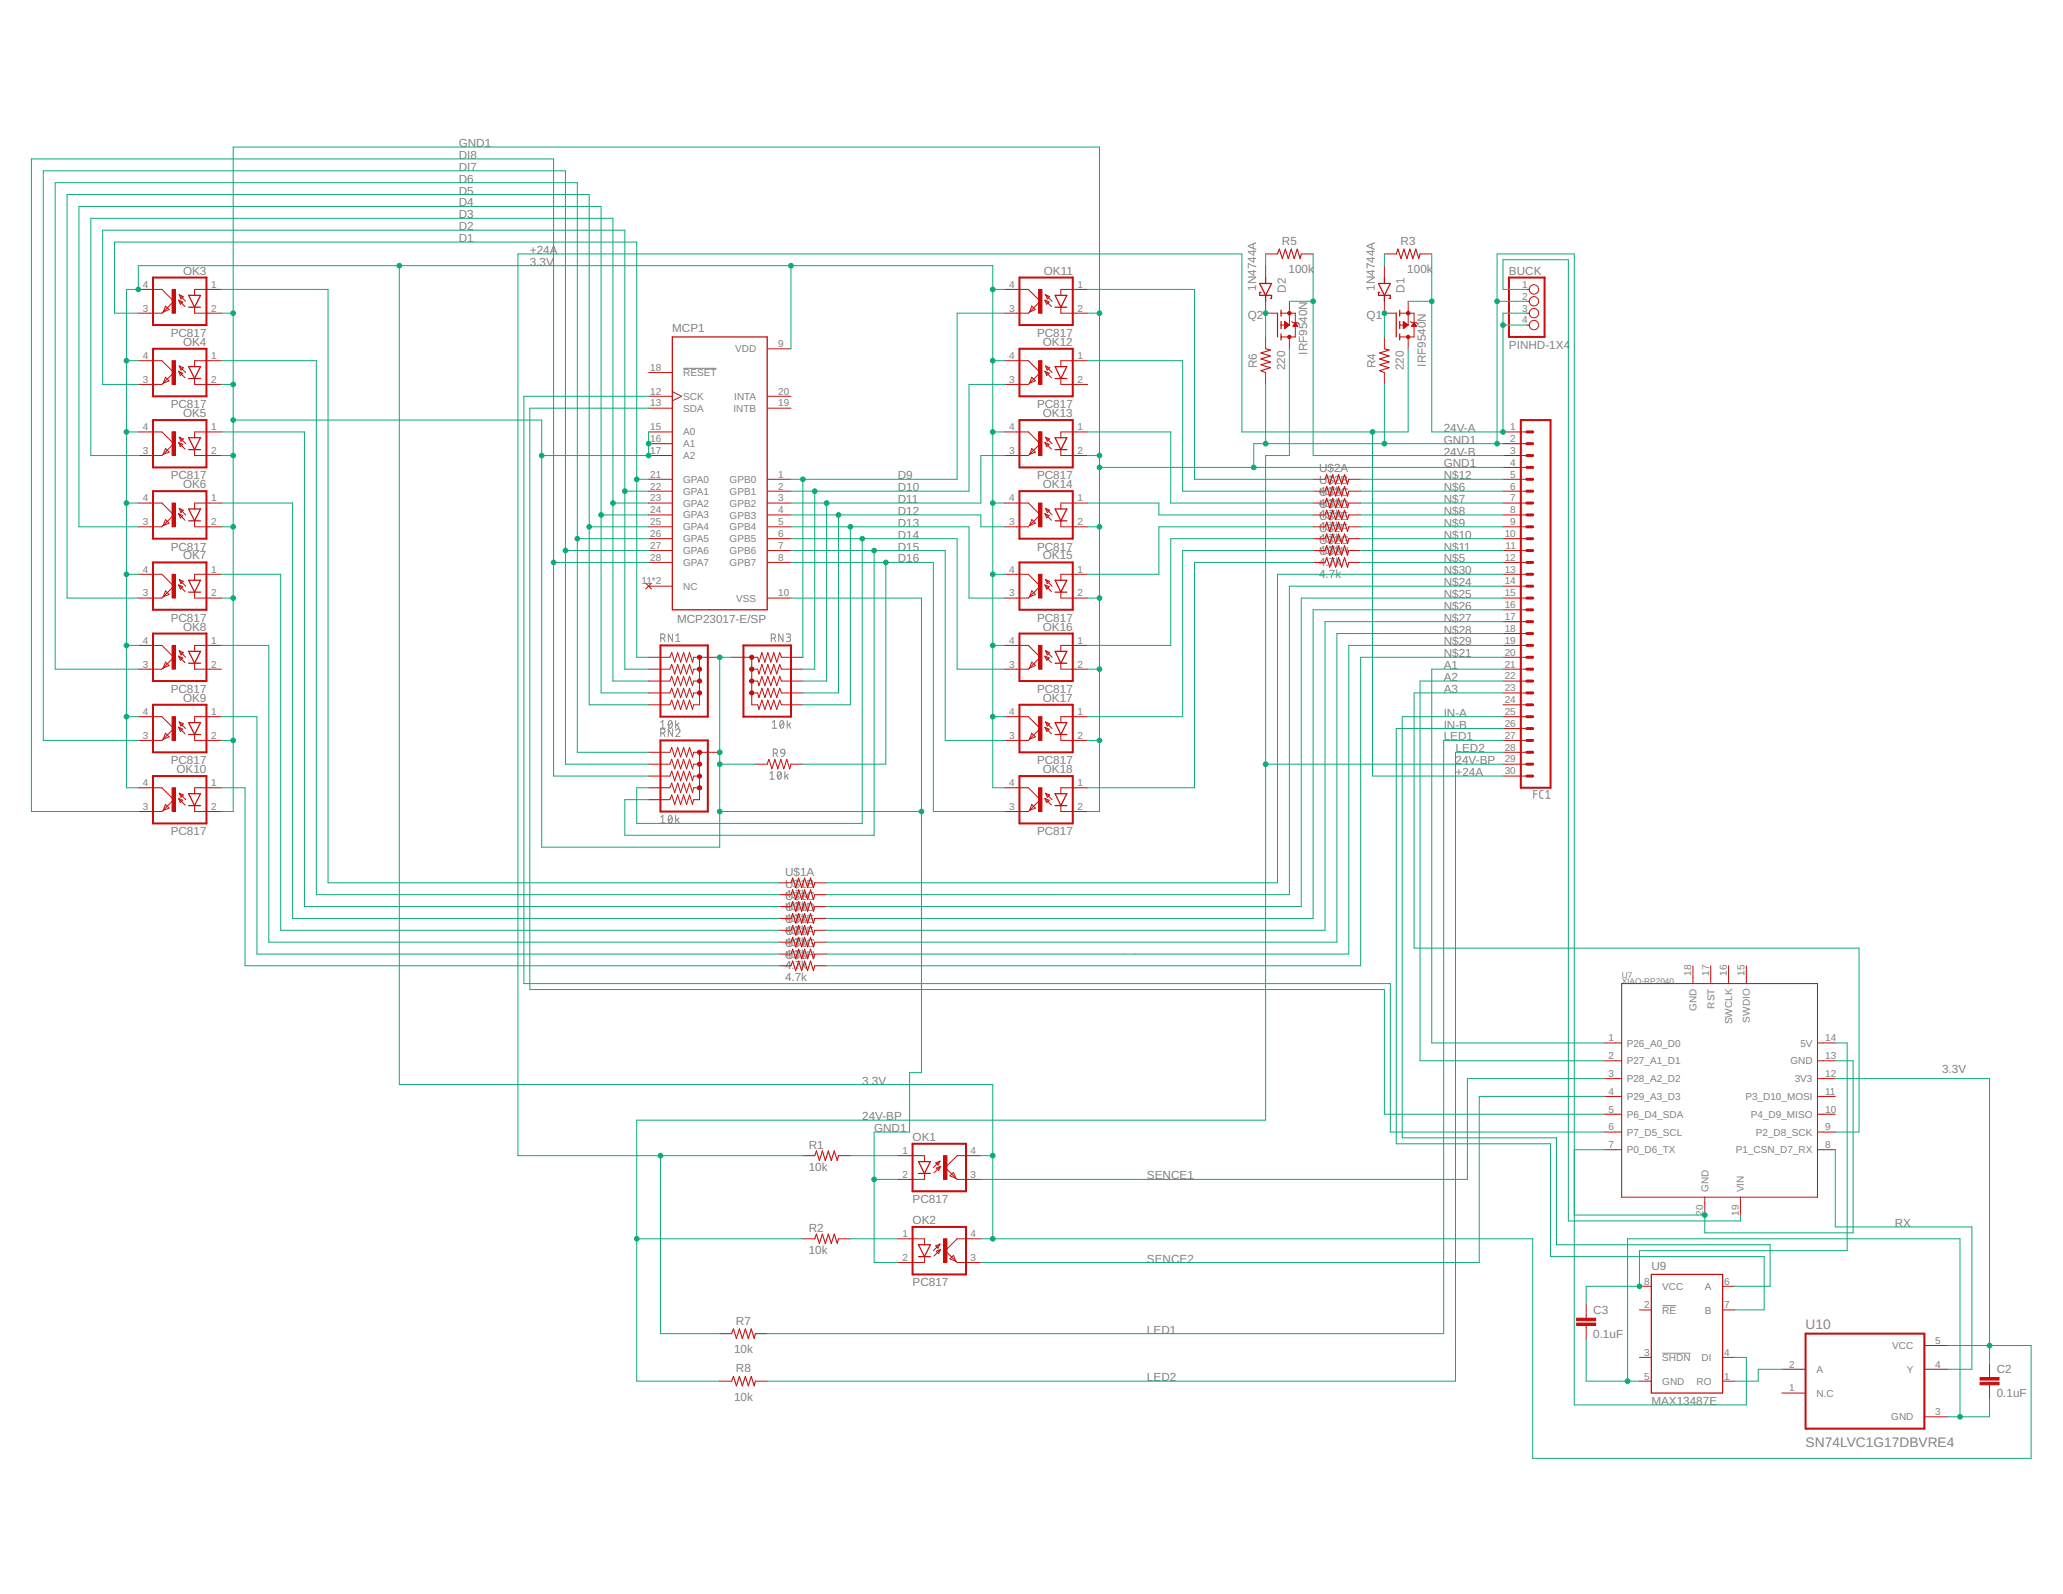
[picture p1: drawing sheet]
<svg xmlns="http://www.w3.org/2000/svg" width="279mm" height="216mm" viewBox="0 0 279 216" stroke-linecap="round" stroke-linejoin="round" font-family="sans-serif">
<g fill="none" stroke="#808080" stroke-width=".14">
<path d="M92.5 49.9h4.5M89.5 86.4h.3a.29 .29 0 0 0 .3-.2 .29 .29 0 0 0-.3-.3h-.3v1M89.5 99.3h.3a.29 .29 0 0 0 .3-.3 .29 .29 0 0 0-.3-.3h-.3v1.1M89.5 97.8l.3-.2v1M89.5 98.6h.6M89.8 86.4l.3 .5M89.8 99.3l.3 .5M90.6 97.7l.2-.1a.6 .6 0 0 1 0 1 .68 .68 0 0 1-.2-.9zM91 97.8l-.5 .6M91.1 85.9v1l-.6-1v1M91.1 98.7v1.1l-.6-1.1v1.1M91.5 97.6v1"/>
<path d="M91.5 99a.28 .28 0 0 1 .4-.3 .28 .28 0 0 1 .1 .5l-.5 .6h.6M91.5 86.1l.3-.2v1M91.5 86.9h.6M91.7 98.1l.3 .5M92 97.9l-.5 .4M104.5 86.4h.3a.29 .29 0 0 0 .2-.2 .29 .29 0 0 0-.2-.3h-.3v1M104.6 98.6h.6M104.6 97.8l.3-.2v1M104.8 86.4l.2 .5M105.7 97.7l.2-.1a.6 .6 0 0 1 0 1 .68 .68 0 0 1-.2-.9zM106 85.9v1l-.5-1v1M106.1 97.8l-.5 .6"/>
<path d="M106.5 85.9h.3a.22 .22 0 0 1 .3 .1 .22 .22 0 0 1-.1 .3h-.4M106.6 97.6v1M106.8 86.3a.29 .29 0 0 1 .3 .3 .29 .29 0 0 1-.3 .3h-.3M106.8 98.1l.3 .5M107.1 97.9l-.5 .4M89.5 110.7l.3-.3v1.1M89.5 111.5h.6M90.6 110.5l.2-.1a.6 .6 0 0 1 0 1.1 .65 .65 0 0 1-.2-1zM91 110.7l-.5 .6M91.5 110.4v1.1M91.7 111l.3 .5M92 110.8l-.5 .3"/>
<path d="M104.3 104.7l.3-.2v1M104.3 105.5h.6M104.7 102h.5a.29 .29 0 0 0 .1-.3 .29 .29 0 0 0-.3-.2h-.3v1M105.1 102l.2 .5M105.4 104.6l.2-.1a.63 .63 0 0 1 0 1 .61 .61 0 0 1-.2-.9zM105.8 104.7l-.5 .6M105.8 101.5h.1a.27 .27 0 0 1 .4 .2v.3h-.5l-.1-.2zM106.3 102a.51 .51 0 0 1-.5 .5M106.3 104.5v1M106.5 105.1l.2 .4M106.7 104.9l-.4 .3M207.7 107.5h.5"/>
<path d="M208.2 107.1h-.5v1M209 107.1h-.3l-.2 .2 .1 .7 .4 .1M209.4 108.1h.6M209.4 107.3l.3-.2v1M225.1 176.8h1.9M225.1 183.3h3.9"/>
</g>
<g fill="none" stroke="#c90d0c" stroke-width=".17">
<path d="M170.6 38.4h1.6l-.8 1.6zM170.8 39.6h-.2v.4h1.6v.4h-.1M171.4 37.6v.8M186.7 38.4h1.6l-.8 1.6zM186.8 39.6h-.1v.4h1.6v.4h-.2M187.5 37.6v.8M25.5 40h1.7l-.8 1.6zM25.5 41.6h1.7M25.5 49.7h1.7l-.8 1.6zM25.5 51.3h1.7M25.5 59.3h1.7l-.8 1.6zM91.1 45.6h12.8v37h-12.8z"/>
<path d="M142.9 40h1.6l-.8 1.6zM142.9 41.6h1.6M142.9 51.3h1.6M142.9 49.7h1.6l-.8 1.6zM142.9 59.3h1.6l-.8 1.6zM171.4 40v.8M173 42.4v3.2M173.5 42v.8M173.5 43.5v1M173.5 45.2v.8M187.5 40v.8M189.1 42.4v3.2"/>
<path d="M189.6 42v.8M189.6 43.5v1M189.6 45.2v.8M25.5 60.9h1.7M25.5 68.9h1.7l-.8 1.6zM25.5 70.5h1.7M25.5 78.6h1.7l-.8 1.6zM142.9 60.9h1.6M142.9 70.5h1.6M142.9 68.9h1.6l-.8 1.6zM142.9 78.6h1.6l-.8 1.6zM25.5 80.2h1.7"/>
<path d="M25.5 88.2h1.7l-.8 1.6zM25.5 89.8h1.7M25.5 97.9h1.7l-.8 1.6zM25.5 99.5h1.7M142.9 80.2h1.6M142.9 89.8h1.6M142.9 88.2h1.6l-.8 1.6zM142.9 99.5h1.6M142.9 97.9h1.6l-.8 1.6zM25.5 107.5h1.7l-.8 1.6zM25.5 109.1h1.7M142.9 109.1h1.6"/>
<path d="M142.9 107.5h1.6l-.8 1.6zM124.4 157.3h1.6l-.8 1.6zM124.4 158.9h1.6M124.4 168.6h1.6l-.8 1.6zM124.4 170.2h1.6M223.6 172.6h9.7v16.1h-9.7z"/>
</g>
<g fill="none" stroke="#c90d0c" stroke-width=".14">
<path d="M18.7 39.2h3.2l1.6 1.6-1.4 1.5M24.3 39.9l.5 .3-.3 .3zM24.3 39.9l.8 .9M30 39.2h-3.6v.8M136.1 39.2h3.2l1.6 1.6-1.6 1.6h-3.2M141.6 39.9l.6 .3-.4 .3zM141.6 39.9l.9 .9M147.3 39.2h-3.6v.8M171.4 34.4h1.6M171.4 36v1.6M176.2 34.4h1.6M187.5 34.4h1.6"/>
<path d="M187.5 36v1.6M192.3 34.4h1.6M206.8 39.2h.3M18.7 58.5h3.2l1.6 1.6-1.4 1.5M18.7 48.9h3.2l1.6 1.6-1.6 1.6h-3.2M22.1 42.3l-.2 .1h-3.2M22.4 41.5l.5 .4-.8 .4zM22.4 51.1l.5 .5-.8 .3zM24.2 40.7l.9 .8M24.2 40.7l.5 .2-.3 .3zM24.2 50.3l.9 .9M24.2 50.3l.5 .2-.3 .4z"/>
<path d="M24.2 59.9l.9 .9M24.2 59.9l.5 .3-.3 .3zM24.3 49.6l.5 .2-.3 .3zM24.3 49.6l.8 .9M24.3 59.2l.5 .3-.3 .3zM24.3 59.2l.8 .9M26.4 41.6v.8h3.6M26.4 51.3v.8h3.6M30 58.5h-3.6v.8M30 48.9h-3.6v.8M87.8 53.7h3.3M87.8 55.3h3.3"/>
<path d="M87.8 58.5h3.3M87.8 50.5h3.3M91.1 53l1.2 .7-1.2 .6M103.9 47.2h3.2M103.9 53.7h3.2M103.9 55.3h3.2M136.1 58.5h3.2l1.6 1.6-1.6 1.6h-3.2M136.1 48.9h3.2l1.6 1.6-1.5 1.4M139.4 51.9l-.1 .2h-3.2M139.7 41.5l.5 .4-.8 .4zM139.7 51.1l.5 .5-.8 .3zM141.5 40.7l.9 .8"/>
<path d="M141.5 40.7l.6 .2-.3 .3zM141.5 50.3l.9 .9M141.5 50.3l.6 .2-.3 .4zM141.5 59.9l.9 .9M141.5 59.9l.6 .3-.3 .3zM141.6 49.6l.6 .2-.4 .3zM141.6 49.6l.9 .9M141.6 59.2l.6 .3-.4 .3zM141.6 59.2l.9 .9M143.7 41.6v.8h3.6M143.7 51.3v.8h3.6M147.3 58.5h-3.6v.8"/>
<path d="M147.3 48.9h-3.6v.8M171.4 40.8v1.6h1.6M171.4 45.6v1.6M171.4 50.5v1.6M173.5 44h1.1M173.5 42.4h1.9v3.2h-1.9M174 43.7h.2M174 44.2h.5M174 44.1h.5M174 44h.5M174 43.9h.5M174 43.8h.4"/>
<path d="M174 43.8h.3M174 44.5h.1M174 44.4h.1M174 44.3h.2M174 44.3h.3M174 44.2h.4M174 43.6h.1M174 43.5l.6 .5-.6 .5zM174.6 40.8v3.2M174.6 45.6v1.6M174.9 43.5l.2 .2h.6l.2 .2M175.1 44.2h.6"/>
<path d="M175.2 44.1h.5M175.2 44h.4M175.3 44h.3M175.3 43.9h.3M175.3 43.8h.2M175.4 43.8h.1M175.4 43.7l.3 .5h-.6zM187.5 40.8v1.6h1.6M187.5 45.6v1.6M187.5 50.5v1.6M189.6 44h1.1M189.6 42.4h1.9v3.2h-1.9"/>
<path d="M190.1 43.7h.2M190.1 44.2h.4M190.1 44.1h.5M190.1 44h.5M190.1 43.9h.4M190.1 43.8h.3M190.1 43.5l.6 .5-.6 .5zM190.1 44.5h.1M190.1 44.4h.1M190.1 44.3h.2M190.1 44.3h.3M190.1 44.2h.3"/>
<path d="M190.1 43.6h.1M190.7 40.8v3.2M190.7 45.6v1.6M191 43.5l.2 .2h.6l.2 .2M191.2 44.2h.6M191.2 44.1h.6M191.3 44h.4M191.4 43.9h.2M191.4 43.8h.2M191.5 43.8h.1M191.5 43.7l.3 .5h-.6zM203.6 58.5h3.2"/>
<path d="M206.8 44h.3M206.8 42.4h.3M206.8 40.8h.3M18.7 77.8h3.2l1.6 1.6-1.6 1.6h-3.2M18.7 68.1h3.2l1.6 1.6-1.6 1.7h-3.2M22.1 61.6l-.2 .1h-3.2M22.4 60.7l.5 .5-.8 .4zM22.4 70.4l.5 .5-.8 .3zM24.2 69.6l.9 .9M24.2 69.6l.5 .2-.3 .3zM24.2 79.2l.9 .9M24.2 79.2l.5 .3-.3 .3z"/>
<path d="M24.3 68.9l.5 .2-.3 .3zM24.3 68.9l.8 .8M24.3 78.5l.5 .2-.3 .4zM24.3 78.5l.8 .9M26.4 60.9v.8h3.6M26.4 70.5v.9h3.6M30 68.1h-3.6v.8M30 77.8h-3.6v.8M87.5 79l.7 .8M87.8 60.1h3.3M87.8 61.7h3.3M87.8 64.9h3.3"/>
<path d="M87.8 66.5h3.3M87.8 68.1h3.3M87.8 69.7h3.3M87.8 71.4h3.3M87.8 73h3.3M87.8 74.6h3.3M87.8 76.2h3.3M87.8 79.4h3.3M88.2 79l-.7 .8M103.9 64.9h3.2M103.9 66.5h3.2M103.9 68.1h3.2"/>
<path d="M103.9 69.7h3.2M103.9 71.4h3.2M103.9 73h3.2M103.9 74.6h3.2M103.9 76.2h3.2M136.1 68.1h3.2l1.6 1.6-1.5 1.5M136.1 77.8h3.2l1.6 1.6-1.5 1.4M139.4 71.2l-.1 .2h-3.2M139.7 60.7l.5 .5-.8 .4zM139.7 70.4l.5 .5-.8 .3zM141.5 69.6l.9 .9M141.5 69.6l.6 .2-.3 .3z"/>
<path d="M141.5 79.2l.9 .9M141.5 79.2l.6 .3-.3 .3zM141.6 68.9l.6 .2-.4 .3zM141.6 68.9l.9 .8M141.6 78.5l.6 .2-.4 .4zM141.6 78.5l.9 .9M143.7 60.9v.8h3.6M143.7 70.5v.9h3.6M147.3 68.1h-3.6v.8M147.3 77.8h-3.6v.8M177.8 64.9h1.7M177.8 66.5h1.7"/>
<path d="M177.8 68.1h1.7M177.8 69.7h1.7M177.8 71.4h1.7M177.8 73h1.7M177.8 74.6h1.7M177.8 76.2h1.7M182.7 64.9h1.6M182.7 66.5h1.6M182.7 68.1h1.6M182.7 69.7h1.6M182.7 71.4h1.6M182.7 73h1.6"/>
<path d="M182.7 74.6h1.6M182.7 76.2h1.6M203.6 60.1h3.2M203.6 61.7h3.2M203.6 64.9h3.2M203.6 66.5h3.2M203.6 68.1h3.2M203.6 69.7h3.2M203.6 71.4h3.2M203.6 73h3.2M203.6 74.6h3.2M203.6 76.2h3.2"/>
<path d="M203.6 79.4h3.2M203.6 63.3h3.2M203.6 77.8h3.2M18.7 87.4h3.2l1.6 1.6-1.4 1.5M18.7 97.1h3.2l1.6 1.6-1.6 1.6h-3.2M22.1 90.5l-.2 .1h-3.2M22.4 80l.5 .5-.8 .3zM22.4 89.7l.5 .4-.8 .4zM22.4 99.3l.5 .5-.8 .3zM24.2 88.9l.9 .8M24.2 88.9l.5 .2-.3 .3zM24.2 98.5l.9 .9"/>
<path d="M24.2 98.5l.5 .3-.3 .3zM24.3 88.1l.5 .3-.3 .3zM24.3 88.1l.8 .9M24.3 97.8l.5 .2-.3 .4zM24.3 97.8l.8 .9M26.4 80.2v.8h3.6M26.4 89.8v.8h3.6M26.4 99.5v.8h3.6M30 87.4h-3.6v.8M30 97.1h-3.6v.8M87.8 89h2.9l.3-.6 .4 1.3 .4-1.3 .4 1.3 .4-1.3 .4 1.3 .4-1.3 .4 1.3 .1-.7h3.6M87.8 90.6h2.9l.3-.6 .4 1.3 .4-1.3 .4 1.3 .4-1.3 .4 1.3 .4-1.3 .4 1.3 .1-.7h.8"/>
<path d="M87.8 92.2h2.9l.3-.6 .4 1.3 .4-1.3 .4 1.3 .4-1.3 .4 1.3 .4-1.3 .4 1.3 .1-.7h.8M87.8 93.9h2.9l.3-.7 .4 1.3 .4-1.3 .4 1.3 .4-1.3 .4 1.3 .4-1.3 .4 1.3 .1-.6h.8M94.7 89v6.5h-.8l-.1 .6-.4-1.3-.4 1.3-.4-1.3-.4 1.3-.4-1.3-.4 1.3-.4-1.3-.3 .7h-2.9M99.1 89h3.5l.2 .7 .4-1.3 .4 1.3 .4-1.3 .4 1.3 .4-1.3 .4 1.3 .4-1.3 .2 .6h2.9M101.8 90.6h.8l.2 .7 .4-1.3 .4 1.3 .4-1.3 .4 1.3 .4-1.3 .4 1.3 .4-1.3 .2 .6h2.9M101.8 92.2h.8l.2 .7 .4-1.3 .4 1.3 .4-1.3 .4 1.3 .4-1.3 .4 1.3 .4-1.3 .2 .6h2.9M101.8 93.9h.8l.2 .6 .4-1.3 .4 1.3 .4-1.3 .4 1.3 .4-1.3 .4 1.3 .4-1.3 .2 .7h2.9M101.8 89v6.5h.8l.2 .6 .4-1.3 .4 1.3 .4-1.3 .4 1.3 .4-1.3 .4 1.3 .4-1.3 .2 .7h2.9M103.9 81h3.2M136.1 87.4h3.2l1.6 1.6-1.6 1.6h-3.2M136.1 97.1h3.2l1.6 1.6-1.5 1.4M139.4 80.8l-.1 .2h-3.2"/>
<path d="M139.7 80l.5 .5-.8 .3zM139.7 89.7l.5 .4-.8 .4zM139.7 99.3l.5 .5-.8 .3zM141.5 88.9l.9 .8M141.5 88.9l.6 .2-.3 .3zM141.5 98.5l.9 .9M141.5 98.5l.6 .3-.3 .3zM141.6 88.1l.6 .3-.4 .3zM141.6 88.1l.9 .9M141.6 97.8l.6 .2-.4 .4zM141.6 97.8l.9 .9M143.7 80.2v.8h3.6"/>
<path d="M143.7 89.8v.8h3.6M143.7 99.5v.8h3.6M147.3 87.4h-3.6v.8M147.3 97.1h-3.6v.8M203.6 81h3.2M203.6 82.6h3.2M203.6 84.2h3.2M203.6 85.8h3.2M203.6 87.4h3.2M203.6 89h3.2M203.6 90.6h3.2M203.6 92.2h3.2"/>
<path d="M203.6 93.9h3.2M203.6 95.5h3.2M203.6 97.1h3.2M203.6 98.7h3.2M18.7 106.7h3.2l1.6 1.6-1.4 1.5M22.1 109.8l-.2 .1h-3.2M22.4 109l.5 .5-.8 .3zM24.2 108.2l.9 .9M24.2 108.2l.5 .2-.3 .3zM24.3 107.4l.5 .3-.3 .3zM24.3 107.4l.8 .9M26.4 109.1v.8h3.6"/>
<path d="M30 106.7h-3.6v.8M87.8 101.9h2.9l.3-.7 .4 1.3 .4-1.3 .4 1.3 .4-1.3 .4 1.3 .4-1.3 .4 1.3 .1-.6h3.6M87.8 103.5h2.9l.3-.7 .4 1.3 .4-1.3 .4 1.3 .4-1.3 .4 1.3 .4-1.3 .4 1.3 .1-.6h.8M87.8 105.1h2.9l.3-.6 .4 1.2 .4-1.2 .4 1.2 .4-1.2 .4 1.2 .4-1.2 .4 1.2 .1-.6h.8M87.8 106.7h2.9l.3-.6 .4 1.3 .4-1.3 .4 1.3 .4-1.3 .4 1.3 .4-1.3 .4 1.3 .1-.7h.8M94.7 101.9v6.4h-.8l-.1 .7-.4-1.3-.4 1.3-.4-1.3-.4 1.3-.4-1.3-.4 1.3-.4-1.3-.3 .6h-2.9M102.3 103.5h1.6l.2-.7 .4 1.3 .4-1.3 .4 1.3 .4-1.3 .5 1.3 .4-1.3 .4 1.3 .1-.6h1.6M105.5 119.6h1.6M110.3 119.6h1.7M136.1 106.7h3.2l1.6 1.6-1.6 1.6h-3.2M139.4 100.1l-.1 .2h-3.2M139.7 109l.5 .5-.8 .3z"/>
<path d="M141.5 108.2l.9 .9M141.5 108.2l.6 .2-.3 .3zM141.6 107.4l.6 .3-.4 .3zM141.6 107.4l.9 .9M143.7 109.1v.8h3.6M147.3 106.7h-3.6v.8M203.6 100.3h3.2M203.6 101.9h3.2M203.6 103.5h3.2M203.6 105.1h3.2M105.5 130.8h1.6M105.5 121.2h1.6"/>
<path d="M105.5 122.8h1.6M105.5 124.4h1.6M105.5 126h1.6M105.5 127.6h1.6M105.5 129.2h1.6M110.3 130.8h1.7M110.3 121.2h1.7M110.3 122.8h1.7M110.3 124.4h1.7M110.3 126h1.7M110.3 127.6h1.7M110.3 129.2h1.7"/>
<path d="M219.6 133.2h26.5v29h-26.5zM229.3 130.8v2.4M231.7 130.8v2.4M234.1 130.8v2.4M236.5 130.8v2.4M108.7 156.5h1.6M113.6 156.5h1.6M121.6 156.5h3.6v.8M125.2 158.9v.8h-3.6M126.7 157.5l.6-.2-.2 .5zM126.8 158.2l.6-.2-.3 .5zM127.3 157.3l-.9 .8"/>
<path d="M127.4 158l-.9 .9M128.7 159.3l.4-.5 .4 .8zM129.5 159.6l.1 .1h3.2M132.8 156.5h-3.2l-1.6 1.6 1.5 1.5M217.2 141.3h2.4M217.2 143.7h2.4M217.2 146.1h2.4M217.2 148.5h2.4M217.2 150.9h2.4M217.2 153.3h2.4M217.2 155.7h2.4M246.1 141.3h2.5"/>
<path d="M246.1 143.7h2.5M246.1 146.1h2.5M246.1 148.5h2.5M246.1 150.9h2.5M246.1 153.3h2.5M246.1 155.7h2.5M108.7 167.8h1.6M113.6 167.8h1.6M121.6 167.8h3.6v.8M125.2 170.2v.8h-3.6M126.7 168.7l.6-.2-.2 .6zM126.8 169.5l.6-.3-.3 .6z"/>
<path d="M127.3 168.5l-.9 .9M127.4 169.2l-.9 .9M129.1 170l.4 .8-.8-.3zM132.8 167.8h-3.2l-1.6 1.6 1.6 1.6h3.2M214.8 176.6v2M214.8 179.5v1.9M222 174.2h1.6M222 177.4h1.6M230.9 162.2v2.4M233.3 174.2h1.6M233.3 177.4h1.6M235.7 162.2v2.4"/>
<path d="M97.5 180.6h1.6M97.5 187.1h1.6M102.3 180.6h1.6M102.3 187.1h1.6M222 187.1h1.6M222 183.9h1.6M233.3 187.1h1.6M233.3 183.9h1.6M241.3 185.5h3.2M241.3 188.7h3.2M260.6 185.5h3.2M260.6 182.2h3.2"/>
<path d="M260.6 191.9h3.2M269.5 184.7v1.9M269.5 187.6v1.9"/>
<circle cx="207.8" cy="39.2" r=".64"/>
<circle cx="207.8" cy="44" r=".64"/>
<circle cx="207.8" cy="40.8" r=".64"/>
<circle cx="207.8" cy="42.4" r=".64"/>
</g>
<g fill="none" stroke="#c90d0c" stroke-width=".28">
<path d="M20.7 37.6h7.3v6.4h-7.3zM138.1 37.6h7.2v6.4h-7.2zM204.4 37.6h4.8v8h-4.8zM20.7 56.9h7.3v6.4h-7.3zM20.7 47.2h7.3v6.5h-7.3zM138.1 56.9h7.2v6.4h-7.2zM138.1 47.2h7.2v6.5h-7.2zM206 56.9h4v49.8h-4zM20.7 66.5h7.3v6.5h-7.3zM20.7 76.2h7.3v6.4h-7.3zM138.1 66.5h7.2v6.5h-7.2zM138.1 76.2h7.2v6.4h-7.2z"/>
<path d="M20.7 85.8h7.3v6.4h-7.3zM20.7 95.5h7.3v6.4h-7.3zM89.5 87.4h6.4v9.7h-6.4zM100.7 87.4h6.4v9.7h-6.4zM138.1 85.8h7.2v6.4h-7.2zM138.1 95.5h7.2v6.4h-7.2zM20.7 105.1h7.3v6.4h-7.3zM89.5 100.3h6.4v9.6h-6.4zM138.1 105.1h7.2v6.4h-7.2zM123.6 154.9h7.2v6.5h-7.2zM123.6 166.2h7.2v6.4h-7.2zM244.5 180.6h16.1v12.9h-16.1z"/>
</g>
<g fill="none" stroke="#c90d0c" stroke-width=".4">
<path d="M206.8 58.5h.8M206.8 61.7h.8M206.8 60.1h.8M206.8 64.9h.8M206.8 63.3h.8M206.8 66.5h.8M206.8 68.1h.8M206.8 69.7h.8M206.8 71.4h.8M206.8 73h.8M206.8 77.8h.8M206.8 76.2h.8"/>
<path d="M206.8 74.6h.8M206.8 79.4h.8M206.8 81h.8M206.8 82.6h.8M206.8 84.2h.8M206.8 85.8h.8M206.8 87.4h.8M206.8 89h.8M206.8 93.9h.8M206.8 92.2h.8M206.8 90.6h.8M206.8 97.1h.8"/>
<path d="M206.8 95.5h.8M206.8 98.7h.8M206.8 100.3h.8M206.8 101.9h.8M206.8 103.5h.8M206.8 105.1h.8"/>
</g>
<g fill="#c90d0c" stroke="#c90d0c" stroke-width=".14">
<path d="M127.8 156.5h.4v3.2h-.4z"/>
<path d="M127.8 167.8h.4v3.2h-.4z"/>
<path d="M23.3 39.2h.5v3.2h-.5z"/>
<path d="M23.3 48.9h.5v3.2h-.5z"/>
<path d="M23.3 58.5h.5v3.2h-.5z"/>
<path d="M23.3 68.1h.5v3.3h-.5z"/>
<path d="M23.3 77.8h.5v3.2h-.5z"/>
<path d="M23.3 87.4h.5v3.2h-.5z"/>
<path d="M23.3 97.1h.5v3.2h-.5z"/>
<path d="M23.3 106.7h.5v3.2h-.5z"/>
<path d="M140.7 39.2h.4v3.2h-.4z"/>
<path d="M140.7 48.9h.4v3.2h-.4z"/>
<path d="M140.7 58.5h.4v3.2h-.4z"/>
<path d="M140.7 68.1h.4v3.3h-.4z"/>
<path d="M140.7 77.8h.4v3.2h-.4z"/>
<path d="M140.7 87.4h.4v3.2h-.4z"/>
<path d="M140.7 97.1h.4v3.2h-.4z"/>
<path d="M140.7 106.7h.4v3.2h-.4z"/>
<path d="M268.2 187.2h2.5v.4h-2.5z"/>
<path d="M268.2 186.6h2.5v.3h-2.5z"/>
<path d="M213.5 179.2h2.6v.3h-2.6z"/>
<path d="M213.5 178.5h2.6v.4h-2.6z"/>
</g>
<g fill="none" stroke="#c90d0c" stroke-width=".15">
<path d="M173 34.4l.3-.7 .4 1.3 .4-1.3 .4 1.3 .4-1.3 .4 1.3 .4-1.3 .4 1.3 .1-.6M189.1 34.4l.2-.7 .4 1.3 .4-1.3 .4 1.3 .4-1.3 .4 1.3 .4-1.3 .5 1.3 .1-.6M171.4 47.2l.7 .2-1.3 .4 1.3 .4-1.3 .4 1.3 .4-1.3 .4 1.3 .4-1.3 .4 .6 .3M187.5 47.2l.6 .2-1.3 .4 1.3 .4-1.3 .4 1.3 .4-1.3 .4 1.3 .4-1.3 .4 .7 .3M179.5 76.2l.2-.7 .4 1.3 .4-1.3 .4 1.3 .4-1.3 .4 1.3 .4-1.3 .4 1.3 .2-.6M179.5 66.5l.2-.6 .4 1.3 .4-1.3 .4 1.3 .4-1.3 .4 1.3 .4-1.3 .4 1.3 .2-.7M179.5 68.1l.2-.6 .4 1.3 .4-1.3 .4 1.3 .4-1.3 .4 1.3 .4-1.3 .4 1.3 .2-.7M179.5 69.7l.2-.6 .4 1.3 .4-1.3 .4 1.3 .4-1.3 .4 1.3 .4-1.3 .4 1.3 .2-.7M179.5 71.4l.2-.7 .4 1.3 .4-1.3 .4 1.3 .4-1.3 .4 1.3 .4-1.3 .4 1.3 .2-.6M179.5 73l.2-.7 .4 1.3 .4-1.3 .4 1.3 .4-1.3 .4 1.3 .4-1.3 .4 1.3 .2-.6M179.5 74.6l.2-.7 .4 1.3 .4-1.3 .4 1.3 .4-1.3 .4 1.3 .4-1.3 .4 1.3 .2-.6M179.5 64.9l.2-.6 .4 1.3 .4-1.3 .4 1.3 .4-1.3 .4 1.3 .4-1.3 .4 1.3 .2-.7"/>
<path d="M107.1 119.6l.3-.7 .4 1.3 .4-1.3 .4 1.3 .4-1.3 .4 1.3 .4-1.3 .4 1.3 .1-.6M107.1 130.8l.3-.6 .4 1.3 .4-1.3 .4 1.3 .4-1.3 .4 1.3 .4-1.3 .4 1.3 .1-.7M107.1 121.2l.3-.7 .4 1.3 .4-1.3 .4 1.3 .4-1.3 .4 1.3 .4-1.3 .4 1.3 .1-.6M107.1 122.8l.3-.7 .4 1.3 .4-1.3 .4 1.3 .4-1.3 .4 1.3 .4-1.3 .4 1.3 .1-.6M107.1 124.4l.3-.7 .4 1.3 .4-1.3 .4 1.3 .4-1.3 .4 1.3 .4-1.3 .4 1.3 .1-.6M107.1 126l.3-.7 .4 1.3 .4-1.3 .4 1.3 .4-1.3 .4 1.3 .4-1.3 .4 1.3 .1-.6M107.1 127.6l.3-.6 .4 1.2 .4-1.2 .4 1.2 .4-1.2 .4 1.2 .4-1.2 .4 1.2 .1-.6M107.1 129.2l.3-.6 .4 1.3 .4-1.3 .4 1.3 .4-1.3 .4 1.3 .4-1.3 .4 1.3 .1-.7M110.3 156.5l.3-.6 .4 1.3 .4-1.3 .4 1.3 .4-1.3 .4 1.3 .4-1.3 .4 1.3 .2-.7M110.3 167.8l.3-.6 .4 1.2 .4-1.2 .4 1.2 .4-1.2 .4 1.2 .4-1.2 .4 1.2 .2-.6M99.1 180.6l.2-.6 .4 1.3 .4-1.3 .4 1.3 .4-1.3 .4 1.3 .4-1.3 .5 1.3 .1-.7M99.1 187.1l.2-.7 .4 1.3 .4-1.3 .4 1.3 .4-1.3 .4 1.3 .4-1.3 .5 1.3 .1-.6"/>
</g>
<g fill="#c90d0c" stroke="#c90d0c" stroke-width=".14">
<path d="M94.5 88.9l.2-.1 .3 .1v.3l-.2 .1-.3-.1v-.2h.3h-.3z" fill-rule="evenodd"/>
<path d="M94.5 90.5l.2-.1 .3 .1v.3l-.2 .1-.3-.1v-.2h.3h-.3z" fill-rule="evenodd"/>
<path d="M94.5 92.1l.2-.1 .3 .1v.3l-.2 .1-.3-.1v-.2h.3h-.3z" fill-rule="evenodd"/>
<path d="M94.5 93.7l.2-.1 .3 .1v.3l-.2 .1-.3-.1v-.1h.3h-.3z" fill-rule="evenodd"/>
<path d="M94.5 101.7l.2-.1 .3 .1v.4l-.2 .1-.3-.1v-.2h.3h-.3z" fill-rule="evenodd"/>
<path d="M94.5 103.3l.2-.1 .3 .1v.4l-.2 .1-.3-.1v-.2h.3h-.3z" fill-rule="evenodd"/>
<path d="M94.5 104.9l.2-.1 .3 .1v.4l-.2 .1-.3-.1v-.2h.3h-.3z" fill-rule="evenodd"/>
<path d="M94.5 106.5l.2-.1 .3 .1v.4l-.2 .1-.3-.1v-.2h.3h-.3z" fill-rule="evenodd"/>
<path d="M101.6 88.9l.3-.1 .2 .2-.1 .2-.1 .1-.3-.1-.1-.2h.4h-.4z" fill-rule="evenodd"/>
<path d="M101.6 90.5l.3-.1 .2 .2-.1 .2-.1 .1-.3-.1-.1-.2h.4h-.4z" fill-rule="evenodd"/>
<path d="M101.6 92.1l.3-.1 .2 .2-.1 .2-.1 .1-.3-.1-.1-.2h.4h-.4z" fill-rule="evenodd"/>
<path d="M101.6 93.7l.3-.1 .2 .3-.1 .1-.1 .1-.3-.1-.1-.1 .4-.1-.4 .1z" fill-rule="evenodd"/>
<circle cx="190.7" cy="42.4" r=".23"/>
<circle cx="190.7" cy="45.6" r=".23"/>
<circle cx="174.6" cy="42.4" r=".23"/>
<circle cx="174.6" cy="45.6" r=".23"/>
</g>
<g fill="none" stroke="#0dab76" stroke-width=".14">
<path d="M30 39.2h14.4v80.4h61.1M54.1 36v110.9h80.4v20.9M107.1 36v11.2M134.5 39.2h1.6M147.3 39.2h14.5v25.7h16M171.4 34.4v1.6M177.8 34.4v27.3h25.8M187.5 34.4v1.6M193.9 34.4v24.1h9.7v-16.1h3.2M206.8 39.2h-3.2v-4h8.8v130.2h23.3v-.8M17.1 58.5h1.6M17.1 48.9h1.6"/>
<path d="M18.7 42.4h-3.2v-9.6h70.7v56.2h1.6M18.7 52.1h-4.8v-20.9h70.7v59.4h3.2M30 58.5h11.2v64.3h64.3M30 48.9h12.8v72.3h62.7M30 42.4h1.6M30 52.1h1.6M31.6 56.9h41.8v57.8h24.1v-25.7h1.6M87.8 55.3h-16v78.7h115.7v16.9h29.7M87.8 58.5v3.2h-14.4M87.8 53.7h-16.8v79.5h117.3v20.1h28.9M134.5 58.5h1.6M134.5 48.9h1.6"/>
<path d="M136.1 42.4h-6.5v22.5h-22.5M136.1 52.1h-4.9v14.4h-24.1M147.3 58.5h11.3v9.6h19.2M147.3 48.9h12.9v17.6h17.6M147.3 42.4h1.6M171.4 42.4v3.2M171.4 52.1v8M174.6 40.8h3.2M174.6 47.2v14.5h-3.2v90h-85.2v35.4h11.3M185.9 58.5v46.6h17.7M187.5 42.4v3.2M187.5 52.1v8"/>
<path d="M190.7 47.2v11.3h-22.5v-24.1h-98.1v122.1h38.6M190.7 40.8h3.2M202.8 40.8h4M203.6 44h3.2M17.1 77.8h1.6M17.1 68.1h1.6M18.7 71.4h-8v-43.4h70.7v65.9h6.4M18.7 61.7h-6.4v-32.1h70.7v62.6h4.8M30 77.8h8v48.2h67.5M30 68.1h9.6v56.3h65.9M30 71.4h1.6M30 61.7h1.6"/>
<path d="M75 76.2h12.8M76.6 74.6h11.2M78.2 73h9.6M79.8 71.4h8M81.4 69.7h6.4M83 68.1h4.8M84.6 66.5h3.2M86.2 64.9h1.6M107.1 69.7h25.7v1.7h3.3M107.1 71.4h24.1v9.6h4.9M107.1 73h22.5v17.6h6.5M107.1 74.6h20.9v25.7h8.1"/>
<path d="M107.1 76.2h19.3v33.7h9.7M108.7 64.9v24.1M110.3 66.5v24.1h-1.6M112 68.1v24.1h-3.3M113.6 69.7v24.2h-4.9M115.2 71.4v24.1h-6.5M116.8 73v38.5h-30.6v-4.8h1.6M118.4 74.6v38.5h-33.8v-4.8h3.2M120 76.2v27.3h-11.3M134.5 77.8h1.6M134.5 68.1h1.6M136.1 61.7h-3.3v6.4h-25.7"/>
<path d="M147.3 68.1h9.7v1.6h20.8M147.3 71.4h1.6M147.3 61.7h1.6M148.9 63.3h54.7M177.8 76.2h-16v30.5h-14.5M177.8 74.6h-17.6v22.5h-12.9M177.8 73h-19.2v14.4h-11.3M177.8 71.4h-20.8v6.4h-9.7M184.3 68.1h19.3M184.3 64.9h19.3M184.3 66.5h19.3M184.3 69.7h19.3"/>
<path d="M184.3 71.4h19.3M184.3 73h19.3M184.3 74.6h19.3M184.3 76.2h19.3M202.8 60.1v-25.7h10.4v155.9h23.3v-6.4h-1.6M203.6 77.8h-30.6v41.8h-61M203.6 79.4h-29v41.8h-62.6M203.6 60.1h-33.8v3.2M17.1 97.1h1.6M17.1 87.4h1.6M18.7 90.6h-11.2v-65.9h70.7v77.2h9.6M18.7 81h-9.6v-54.6h70.7v69.1h8"/>
<path d="M30 97.1h4.8v32.1h70.7M30 87.4h6.4v40.2h69.1M30 81h1.6M107.1 81h17.7v64.3h-1.6v8h-4.8v17.7h3.2M134.5 97.1h1.6M134.5 87.4h1.6M147.3 90.6h1.6M147.3 81h1.6M203.6 97.1h-13.7v57h20.9v14.5h28.9v5.6h-4.8M203.6 87.4h-20.9v41.8h-70.7M203.6 81h-27.4v41.8h-64.2M203.6 82.6h-25.8v41.8h-65.8"/>
<path d="M203.6 84.2h-24.1v41.8h-67.5M203.6 85.8h-22.5v41.8h-69.1M203.6 89h-19.3v41.8h-72.3M203.6 90.6h-9.7v50.7h23.3M203.6 92.2h-11.3v51.5h24.9M203.6 93.9h-12.1v34.5h60.3v24.9h-3.2M203.6 98.7h-14.5v56.2h20.9v15.3h28.9v7.2h-4M18.7 106.7h-1.6v-67.5h1.6v-3.2h115.8v70.7h1.6M18.7 100.3h-12.8v-77.2h70.7v80.4h11.2M30 106.7h3.2v24.1h72.3M30 100.3h1.6M30 109.9h1.6v-90h117.3v90h-1.6"/>
<path d="M87.8 105.1h-12.8v-83.6h-70.7v88.4h14.4M97.5 103.5h4.8M97.5 109.9h27.3M147.3 100.3h1.6M171.4 103.5h32.2M203.6 100.3h-8.1v80.3h-91.6M203.6 101.9h-6.5v85.2h-93.2M89.5 156.5v24.1h8M115.2 156.5h6.4M118.4 159.7h3.2M132.8 156.5h1.7M213.2 155.7h4"/>
<path d="M217.2 146.1h-18.5v13.6h-65.9M217.2 148.5h-16.9v22.5h-67.5M248.6 146.1h20.9v38.6M248.6 143.7h2.4v23.3h-20.1v-2.4h-17.7M248.6 155.7v10.5h18.5v19.3h-3.3M248.6 141.3h1.6v28.1h-28.2v4.8h-7.2v2.4M86.2 167.8h22.5M115.2 167.8h6.4M132.8 167.8h74.8v29.7h67.5v-15.3h-11.3M214.8 181.4v5.7h7.2M220.4 187.1v-19.3h45.1v24.1M241.3 185.5h-3.2v1.6h-3.2"/>
<path d="M269.5 189.5v2.4h-5.7"/>
</g>
<g fill="#0dab76" stroke="#0dab76" stroke-width=".14">
<circle cx="89.5" cy="156.5" r=".32"/>
<circle cx="185.9" cy="58.5" r=".32"/>
<circle cx="134.5" cy="156.5" r=".32"/>
<circle cx="54.1" cy="36" r=".32"/>
<circle cx="18.7" cy="39.2" r=".32"/>
<circle cx="17.1" cy="97.1" r=".32"/>
<circle cx="17.1" cy="87.4" r=".32"/>
<circle cx="17.1" cy="77.8" r=".32"/>
<circle cx="17.1" cy="68.1" r=".32"/>
<circle cx="17.1" cy="58.5" r=".32"/>
<circle cx="17.1" cy="48.9" r=".32"/>
<circle cx="107.1" cy="36" r=".32"/>
<circle cx="134.5" cy="97.1" r=".32"/>
<circle cx="134.5" cy="87.4" r=".32"/>
<circle cx="134.5" cy="77.8" r=".32"/>
<circle cx="134.5" cy="68.1" r=".32"/>
<circle cx="134.5" cy="58.5" r=".32"/>
<circle cx="134.5" cy="48.9" r=".32"/>
<circle cx="134.5" cy="39.2" r=".32"/>
<circle cx="134.5" cy="167.8" r=".32"/>
<circle cx="269.5" cy="182.2" r=".32"/>
<circle cx="193.9" cy="40.8" r=".32"/>
<circle cx="203.6" cy="44" r=".32"/>
<circle cx="203.6" cy="58.5" r=".32"/>
<circle cx="187.5" cy="42.4" r=".32"/>
<circle cx="171.4" cy="42.4" r=".32"/>
<circle cx="177.8" cy="40.8" r=".32"/>
<circle cx="86.2" cy="167.8" r=".32"/>
<circle cx="171.4" cy="103.5" r=".32"/>
<circle cx="86.2" cy="64.9" r=".32"/>
<circle cx="84.6" cy="66.5" r=".32"/>
<circle cx="83" cy="68.1" r=".32"/>
<circle cx="81.4" cy="69.7" r=".32"/>
<circle cx="79.8" cy="71.4" r=".32"/>
<circle cx="78.2" cy="73" r=".32"/>
<circle cx="76.6" cy="74.6" r=".32"/>
<circle cx="75" cy="76.2" r=".32"/>
<circle cx="108.7" cy="64.9" r=".32"/>
<circle cx="110.3" cy="66.5" r=".32"/>
<circle cx="112" cy="68.1" r=".32"/>
<circle cx="113.6" cy="69.7" r=".32"/>
<circle cx="115.2" cy="71.4" r=".32"/>
<circle cx="116.8" cy="73" r=".32"/>
<circle cx="118.4" cy="74.6" r=".32"/>
<circle cx="120" cy="76.2" r=".32"/>
<circle cx="230.9" cy="164.6" r=".32"/>
<circle cx="171.4" cy="60.1" r=".32"/>
<circle cx="187.5" cy="60.1" r=".32"/>
<circle cx="169.8" cy="63.3" r=".32"/>
<circle cx="148.9" cy="63.3" r=".32"/>
<circle cx="148.9" cy="61.7" r=".32"/>
<circle cx="148.9" cy="71.4" r=".32"/>
<circle cx="148.9" cy="81" r=".32"/>
<circle cx="148.9" cy="90.6" r=".32"/>
<circle cx="148.9" cy="100.3" r=".32"/>
<circle cx="148.9" cy="42.4" r=".32"/>
<circle cx="31.6" cy="42.4" r=".32"/>
<circle cx="31.6" cy="52.1" r=".32"/>
<circle cx="31.6" cy="61.7" r=".32"/>
<circle cx="31.6" cy="71.4" r=".32"/>
<circle cx="31.6" cy="81" r=".32"/>
<circle cx="31.6" cy="100.3" r=".32"/>
<circle cx="202.8" cy="60.1" r=".32"/>
<circle cx="118.4" cy="159.7" r=".32"/>
<circle cx="97.5" cy="101.9" r=".32"/>
<circle cx="97.5" cy="89" r=".32"/>
<circle cx="97.5" cy="103.5" r=".32"/>
<circle cx="124.8" cy="109.9" r=".32"/>
<circle cx="87.8" cy="60.1" r=".32"/>
<circle cx="87.8" cy="61.7" r=".32"/>
<circle cx="97.5" cy="109.9" r=".32"/>
<circle cx="31.6" cy="56.9" r=".32"/>
<circle cx="73.4" cy="61.7" r=".32"/>
<circle cx="202.8" cy="40.8" r=".32"/>
<circle cx="222" cy="174.2" r=".32"/>
<circle cx="220.4" cy="187.1" r=".32"/>
<circle cx="265.5" cy="191.9" r=".32"/>
</g>
<g font-size="1.9" fill="#808080">
<text x="244.5" y="180">U10</text>
<text x="244.5" y="196">SN74LVC1G17DBVRE4</text>
</g>
<g font-size="1.6" fill="#808080">
<text x="62.1" y="23.1">DI7</text>
<text x="62.1" y="21.5">DI8</text>
<text x="62.1" y="19.9">GND1</text>
<text x="62.1" y="29.6">D3</text>
<text x="62.1" y="28">D4</text>
<text x="62.1" y="26.3">D5</text>
<text x="62.1" y="24.7">D6</text>
<text x="62.1" y="32.8">D1</text>
<text x="62.1" y="31.2">D2</text>
<text x="71.8" y="34.4">+24A</text>
<text x="71.8" y="36">3.3V</text>
<text x="173.6" y="33.2">R5</text>
<text x="189.7" y="33.2">R3</text>
<text x="24.8" y="37.2">OK3</text>
<text x="141.4" y="37.2">OK11</text>
<text x="170.1" y="39.4" transform="rotate(-90 170.1 39.4)">1N4744A</text>
<text x="174.1" y="39.6" transform="rotate(-90 174.1 39.6)">D2</text>
<text x="174.5" y="37">100k</text>
<text x="186.2" y="39.4" transform="rotate(-90 186.2 39.4)">1N4744A</text>
<text x="190.2" y="39.6" transform="rotate(-90 190.2 39.6)">D1</text>
<text x="190.6" y="37">100k</text>
<text x="204.4" y="37.2">BUCK</text>
<text x="23.1" y="45.6">PC817</text>
<text x="24.8" y="46.8">OK4</text>
<text x="91" y="45">MCP1</text>
<text x="140.4" y="45.6">PC817</text>
<text x="141.2" y="46.8">OK12</text>
<text x="169" y="43.2">Q2</text>
<text x="185.1" y="43.2">Q1</text>
<text x="204.4" y="47.2">PINHD-1X4</text>
<text x="170.2" y="49.9" transform="rotate(-90 170.2 49.9)">R6</text>
<text x="174.1" y="50.2" transform="rotate(-90 174.1 50.2)">220</text>
<text x="177" y="48" transform="rotate(-90 177 48)">IRF9540N</text>
<text x="186.3" y="49.9" transform="rotate(-90 186.3 49.9)">R4</text>
<text x="190.1" y="50.2" transform="rotate(-90 190.1 50.2)">220</text>
<text x="193.1" y="49.7" transform="rotate(-90 193.1 49.7)">IRF9540N</text>
<text x="23.1" y="55.3">PC817</text>
<text x="24.8" y="56.5">OK5</text>
<text x="140.4" y="55.3">PC817</text>
<text x="141.2" y="56.5">OK13</text>
<text x="195.5" y="58.5">24V-A</text>
<text x="23.1" y="64.9">PC817</text>
<text x="121.6" y="64.9">D9</text>
<text x="140.4" y="64.9">PC817</text>
<text x="178.6" y="65.6">U$2B</text>
<text x="178.6" y="64">U$2A</text>
<text x="195.5" y="61.7">24V-B</text>
<text x="195.5" y="64.9">N$12</text>
<text x="195.5" y="60.1">GND1</text>
<text x="195.5" y="63.3">GND1</text>
<text x="24.8" y="66.1">OK6</text>
<text x="121.6" y="66.5">D10</text>
<text x="121.6" y="68.1">D11</text>
<text x="121.6" y="69.7">D12</text>
<text x="121.6" y="71.4">D13</text>
<text x="141.2" y="66.1">OK14</text>
<text x="178.6" y="68.6">4.7k</text>
<text x="178.6" y="70.2">4.7k</text>
<text x="178.6" y="71.8">4.7k</text>
<text x="178.6" y="67">4.7k</text>
<text x="178.6" y="67.2">U$2C</text>
<text x="178.6" y="68.8">U$2D</text>
<text x="178.6" y="70.4">U$2E</text>
<text x="195.5" y="66.5">N$6</text>
<text x="195.5" y="68.1">N$7</text>
<text x="195.5" y="69.7">N$8</text>
<text x="195.5" y="71.4">N$9</text>
<text x="23.1" y="74.6">PC817</text>
<text x="24.8" y="75.8">OK7</text>
<text x="121.6" y="73">D14</text>
<text x="121.6" y="74.6">D15</text>
<text x="121.6" y="76.2">D16</text>
<text x="140.4" y="74.6">PC817</text>
<text x="141.2" y="75.8">OK15</text>
<text x="178.6" y="73.4">4.7k</text>
<text x="178.6" y="75">4.7k</text>
<text x="178.6" y="76.7">4.7k</text>
<text x="178.6" y="75.2">U$2H</text>
<text x="178.6" y="72">U$2F</text>
<text x="178.6" y="73.6">U$2G</text>
<text x="195.5" y="77.8">N$30</text>
<text x="195.5" y="76.2">N$5</text>
<text x="195.5" y="73">N$10</text>
<text x="195.5" y="74.6">N$11</text>
<text x="178.6" y="78.3">4.7k</text>
<text x="195.5" y="79.4">N$24</text>
<text x="195.5" y="81">N$25</text>
<text x="195.5" y="82.6">N$26</text>
<text x="23.1" y="84.2">PC817</text>
<text x="24.8" y="85.4">OK8</text>
<text x="91.7" y="84.4">MCP23017-E/SP</text>
<text x="140.4" y="84.2">PC817</text>
<text x="141.2" y="85.4">OK16</text>
<text x="195.5" y="89">N$21</text>
<text x="195.5" y="84.2">N$27</text>
<text x="195.5" y="85.8">N$28</text>
<text x="195.5" y="87.4">N$29</text>
<text x="23.1" y="93.9">PC817</text>
<text x="24.8" y="95.1">OK9</text>
<text x="140.4" y="93.9">PC817</text>
<text x="141.2" y="95.1">OK17</text>
<text x="195.5" y="92.2">A2</text>
<text x="195.5" y="93.9">A3</text>
<text x="195.5" y="90.6">A1</text>
<text x="195.5" y="100.3">LED1</text>
<text x="195.5" y="97.1">IN-A</text>
<text x="195.5" y="98.7">IN-B</text>
<text x="197.1" y="101.9">LED2</text>
<text x="23.1" y="103.5">PC817</text>
<text x="23.9" y="104.7">OK10</text>
<text x="140.4" y="103.5">PC817</text>
<text x="141.2" y="104.7">OK18</text>
<text x="197.1" y="105.1">+24A</text>
<text x="197.1" y="103.5">24V-BP</text>
<text x="23.1" y="113.1">PC817</text>
<text x="140.4" y="113.1">PC817</text>
<text x="106.3" y="118.6">U$1A</text>
<text x="106.3" y="123.3">4.7k</text>
<text x="106.3" y="124.9">4.7k</text>
<text x="106.3" y="121.7">4.7k</text>
<text x="106.3" y="120.2">U$1B</text>
<text x="106.3" y="121.8">U$1C</text>
<text x="106.3" y="123.4">U$1D</text>
<text x="106.3" y="125">U$1E</text>
<text x="106.3" y="126.5">4.7k</text>
<text x="106.3" y="128.1">4.7k</text>
<text x="106.3" y="129.7">4.7k</text>
<text x="106.3" y="131.3">4.7k</text>
<text x="106.3" y="129.9">U$1H</text>
<text x="106.3" y="126.7">U$1F</text>
<text x="106.3" y="128.3">U$1G</text>
<text x="106.3" y="132.9">4.7k</text>
<text x="116.8" y="146.9">3.3V</text>
<text x="263" y="145.3">3.3V</text>
<text x="109.5" y="155.6">R1</text>
<text x="116.8" y="151.7">24V-BP</text>
<text x="118.4" y="153.3">GND1</text>
<text x="123.6" y="154.5">OK1</text>
<text x="109.5" y="158.6">10k</text>
<text x="155.3" y="159.7">SENCE1</text>
<text x="109.5" y="166.8">R2</text>
<text x="123.6" y="163">PC817</text>
<text x="123.6" y="165.8">OK2</text>
<text x="256.6" y="166.2">RX</text>
<text x="109.5" y="169.9">10k</text>
<text x="155.3" y="171">SENCE2</text>
<text x="223.7" y="172">U9</text>
<text x="99.7" y="179.4">R7</text>
<text x="123.6" y="174.2">PC817</text>
<text x="215.8" y="178">C3</text>
<text x="99.4" y="183.3">10k</text>
<text x="99.7" y="185.9">R8</text>
<text x="155.3" y="180.6">LED1</text>
<text x="215.8" y="181.2">0.1uF</text>
<text x="99.4" y="189.7">10k</text>
<text x="155.3" y="187.1">LED2</text>
<text x="223.7" y="190.3">MAX13487E</text>
<text x="270.4" y="189.2">0.1uF</text>
<text x="270.4" y="186">C2</text>
</g>
<g font-size="1.4" fill="#808080">
<text x="19.3" y="39">4</text>
<text x="28.6" y="39">1</text>
<text x="136.7" y="39">4</text>
<text x="145.9" y="39">1</text>
<text x="206.1" y="39">1</text>
<text x="206.1" y="40.6">2</text>
<text x="19.3" y="42.2">3</text>
<text x="28.6" y="42.2">2</text>
<text x="99.6" y="47.7">VDD</text>
<text x="105.4" y="47">9</text>
<text x="136.7" y="42.2">3</text>
<text x="145.9" y="42.2">2</text>
<text x="206.1" y="42.2">3</text>
<text x="206.1" y="43.8">4</text>
<text x="19.3" y="51.8">3</text>
<text x="19.3" y="48.6">4</text>
<text x="28.6" y="48.6">1</text>
<text x="28.6" y="51.8">2</text>
<text x="88.1" y="53.4">12</text>
<text x="88.1" y="50.2">18</text>
<text x="92.5" y="50.9">RESET</text>
<text x="105.4" y="53.4">20</text>
<text x="136.7" y="51.8">3</text>
<text x="136.7" y="48.6">4</text>
<text x="145.9" y="48.6">1</text>
<text x="145.9" y="51.8">2</text>
<text x="19.3" y="58.3">4</text>
<text x="28.6" y="58.3">1</text>
<text x="88.1" y="55.1">13</text>
<text x="88.1" y="58.3">15</text>
<text x="88.1" y="59.9">16</text>
<text x="92.5" y="54.2">SCK</text>
<text x="92.5" y="55.8">SDA</text>
<text x="92.5" y="59">A0</text>
<text x="99.3" y="55.8">INTB</text>
<text x="99.4" y="54.2">INTA</text>
<text x="105.4" y="55.1">19</text>
<text x="136.7" y="58.3">4</text>
<text x="145.9" y="58.3">1</text>
<text x="204.5" y="58.3">1</text>
<text x="204.5" y="59.9">2</text>
<text x="19.3" y="61.5">3</text>
<text x="28.6" y="61.5">2</text>
<text x="88.1" y="61.5">17</text>
<text x="88.1" y="64.7">21</text>
<text x="92.5" y="60.6">A1</text>
<text x="92.5" y="62.2">A2</text>
<text x="92.5" y="65.4">GPA0</text>
<text x="98.8" y="65.4">GPB0</text>
<text x="105.4" y="64.7">1</text>
<text x="136.7" y="61.5">3</text>
<text x="145.9" y="61.5">2</text>
<text x="204.5" y="61.5">3</text>
<text x="204.5" y="63.1">4</text>
<text x="204.5" y="64.7">5</text>
<text x="19.3" y="71.1">3</text>
<text x="19.3" y="67.9">4</text>
<text x="28.6" y="67.9">1</text>
<text x="28.6" y="71.1">2</text>
<text x="88.1" y="66.3">22</text>
<text x="88.1" y="67.9">23</text>
<text x="88.1" y="69.5">24</text>
<text x="88.1" y="71.1">25</text>
<text x="92.5" y="67">GPA1</text>
<text x="92.5" y="68.6">GPA2</text>
<text x="92.5" y="70.2">GPA3</text>
<text x="92.5" y="71.8">GPA4</text>
<text x="98.8" y="67">GPB1</text>
<text x="98.8" y="68.6">GPB2</text>
<text x="98.8" y="70.2">GPB3</text>
<text x="98.8" y="71.8">GPB4</text>
<text x="105.4" y="66.3">2</text>
<text x="105.4" y="67.9">3</text>
<text x="105.4" y="69.5">4</text>
<text x="105.4" y="71.1">5</text>
<text x="136.7" y="71.1">3</text>
<text x="136.7" y="67.9">4</text>
<text x="145.9" y="67.9">1</text>
<text x="145.9" y="71.1">2</text>
<text x="204.5" y="66.3">6</text>
<text x="204.5" y="67.9">7</text>
<text x="204.5" y="69.5">8</text>
<text x="204.5" y="71.1">9</text>
<text x="19.3" y="77.6">4</text>
<text x="28.6" y="77.6">1</text>
<text x="88.1" y="72.7">26</text>
<text x="88.1" y="74.3">27</text>
<text x="88.1" y="75.9">28</text>
<text x="92.5" y="73.4">GPA5</text>
<text x="92.5" y="75">GPA6</text>
<text x="92.5" y="76.7">GPA7</text>
<text x="98.8" y="73.5">GPB5</text>
<text x="98.8" y="75.1">GPB6</text>
<text x="98.8" y="76.7">GPB7</text>
<text x="105.4" y="72.7">6</text>
<text x="105.4" y="74.3">7</text>
<text x="105.4" y="75.9">8</text>
<text x="136.7" y="77.6">4</text>
<text x="145.9" y="77.6">1</text>
<text x="203.8" y="72.7">10</text>
<text x="203.8" y="75.9">12</text>
<text x="203.8" y="77.6">13</text>
<text x="203.9" y="74.3">11</text>
<text x="19.3" y="80.8">3</text>
<text x="28.6" y="80.8">2</text>
<text x="86.9" y="79.2">11*2</text>
<text x="92.5" y="79.9">NC</text>
<text x="99.7" y="81.5">VSS</text>
<text x="105.4" y="80.8">10</text>
<text x="136.7" y="80.8">3</text>
<text x="145.9" y="80.8">2</text>
<text x="203.8" y="79.2">14</text>
<text x="203.8" y="80.8">15</text>
<text x="203.8" y="82.4">16</text>
<text x="203.8" y="84">17</text>
<text x="19.3" y="87.2">4</text>
<text x="28.6" y="87.2">1</text>
<text x="136.7" y="87.2">4</text>
<text x="145.9" y="87.2">1</text>
<text x="203.8" y="85.6">18</text>
<text x="203.8" y="87.2">19</text>
<text x="203.8" y="88.8">20</text>
<text x="19.3" y="90.4">3</text>
<text x="28.6" y="90.4">2</text>
<text x="136.7" y="90.4">3</text>
<text x="145.9" y="90.4">2</text>
<text x="203.8" y="90.4">21</text>
<text x="203.8" y="92">22</text>
<text x="203.8" y="93.6">23</text>
<text x="203.8" y="95.2">24</text>
<text x="19.3" y="100.1">3</text>
<text x="19.3" y="96.8">4</text>
<text x="28.6" y="96.8">1</text>
<text x="28.6" y="100.1">2</text>
<text x="136.7" y="100.1">3</text>
<text x="136.7" y="96.8">4</text>
<text x="145.9" y="96.8">1</text>
<text x="145.9" y="100.1">2</text>
<text x="203.8" y="96.8">25</text>
<text x="203.8" y="98.5">26</text>
<text x="203.8" y="100.1">27</text>
<text x="203.8" y="101.7">28</text>
<text x="19.3" y="106.5">4</text>
<text x="28.6" y="106.5">1</text>
<text x="136.7" y="106.5">4</text>
<text x="145.9" y="106.5">1</text>
<text x="203.8" y="103.3">29</text>
<text x="203.8" y="104.9">30</text>
<text x="19.3" y="109.7">3</text>
<text x="28.6" y="109.7">2</text>
<text x="136.7" y="109.7">3</text>
<text x="145.9" y="109.7">2</text>
<text x="229.1" y="132.2" transform="rotate(-90 229.1 132.2)">18</text>
<text x="229.8" y="136.9" transform="rotate(-90 229.8 136.9)">GND</text>
<text x="231.5" y="132.2" transform="rotate(-90 231.5 132.2)">17</text>
<text x="232.2" y="136.6" transform="rotate(-90 232.2 136.6)">RST</text>
<text x="233.9" y="132.2" transform="rotate(-90 233.9 132.2)">16</text>
<text x="236.3" y="132.2" transform="rotate(-90 236.3 132.2)">15</text>
<text x="217.8" y="141">1</text>
<text x="217.8" y="143.5">2</text>
<text x="220.3" y="141.7">P26_A0_D0</text>
<text x="234.6" y="138.7" transform="rotate(-90 234.6 138.7)">SWCLK</text>
<text x="237" y="138.5" transform="rotate(-90 237 138.5)">SWDIO</text>
<text x="243.8" y="141.8">5V</text>
<text x="247.2" y="143.5">13</text>
<text x="247.2" y="141">14</text>
<text x="217.8" y="145.9">3</text>
<text x="217.8" y="148.3">4</text>
<text x="220.3" y="144.2">P27_A1_D1</text>
<text x="220.3" y="146.6">P28_A2_D2</text>
<text x="220.3" y="149">P29_A3_D3</text>
<text x="236.4" y="149">P3_D10_MOSI</text>
<text x="242.5" y="144.2">GND</text>
<text x="243.1" y="146.6">3V3</text>
<text x="247.2" y="148.3">11</text>
<text x="247.2" y="145.9">12</text>
<text x="217.8" y="150.7">5</text>
<text x="217.8" y="153.1">6</text>
<text x="217.8" y="155.5">7</text>
<text x="220.3" y="151.4">P6_D4_SDA</text>
<text x="220.3" y="153.8">P7_D5_SCL</text>
<text x="237.1" y="151.4">P4_D9_MISO</text>
<text x="237.8" y="153.8">P2_D8_SCK</text>
<text x="247.2" y="155.5">8</text>
<text x="247.2" y="153.1">9</text>
<text x="247.2" y="150.7">10</text>
<text x="122.2" y="156.3">1</text>
<text x="122.2" y="159.5">2</text>
<text x="131.5" y="159.5">3</text>
<text x="131.5" y="156.3">4</text>
<text x="220.3" y="156.2">P0_D6_TX</text>
<text x="231.4" y="161.5" transform="rotate(-90 231.4 161.5)">GND</text>
<text x="235.1" y="156.2">P1_CSN_D7_RX</text>
<text x="236.2" y="161.5" transform="rotate(-90 236.2 161.5)">VIN</text>
<text x="122.2" y="167.6">1</text>
<text x="131.5" y="167.6">4</text>
<text x="230.7" y="164.7" transform="rotate(-90 230.7 164.7)">20</text>
<text x="235.5" y="164.7" transform="rotate(-90 235.5 164.7)">19</text>
<text x="122.2" y="170.8">2</text>
<text x="131.5" y="170.8">3</text>
<text x="222.7" y="174">8</text>
<text x="233.5" y="174">6</text>
<text x="222.7" y="177.2">2</text>
<text x="225.1" y="174.7">VCC</text>
<text x="225.1" y="177.9">RE</text>
<text x="230.9" y="177.9">B</text>
<text x="230.9" y="174.7">A</text>
<text x="233.5" y="177.2">7</text>
<text x="222.7" y="183.6">3</text>
<text x="225.1" y="184.3">SHDN</text>
<text x="230.5" y="184.3">DI</text>
<text x="233.5" y="183.6">4</text>
<text x="242.3" y="185.2">2</text>
<text x="246" y="185.9">A</text>
<text x="256.3" y="182.7">VCC</text>
<text x="258.2" y="186">Y</text>
<text x="262.1" y="182">5</text>
<text x="262.1" y="185.2">4</text>
<text x="222.7" y="186.8">5</text>
<text x="225.1" y="187.6">GND</text>
<text x="229.8" y="187.6">RO</text>
<text x="233.5" y="186.8">1</text>
<text x="242.3" y="188.5">1</text>
<text x="246" y="189.2">N.C</text>
<text x="262.1" y="191.7">3</text>
<text x="256.1" y="192.4">GND</text>
</g>
<g font-size="1.1" fill="#808080">
<text x="219.6" y="133.2">XIAO-RP2040</text>
<text x="219.6" y="132.4">U7</text>
</g>
</svg>
